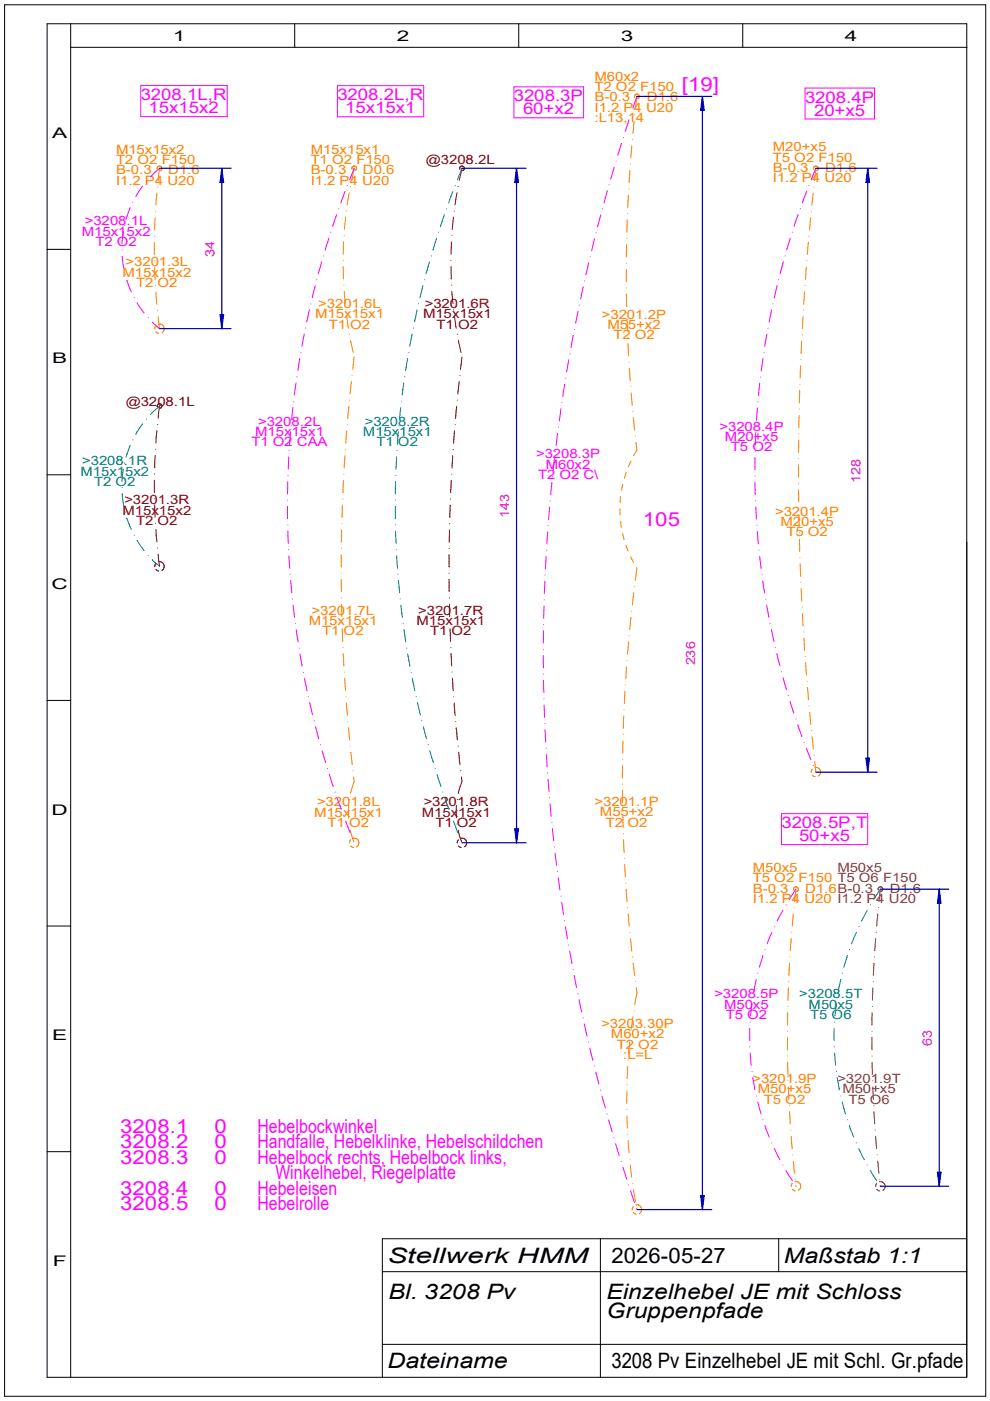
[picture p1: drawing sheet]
<svg xmlns="http://www.w3.org/2000/svg" width="210mm" height="297mm" viewBox="0 0 210 297" stroke-linecap="round" stroke-linejoin="round" font-family="sans-serif">
<g fill="none" stroke="#000" stroke-width=".21">
<path d="M1 1h208v295h-208zM10 5h195v287h-195zM15 10h190M15 5v287M62.5 5v5M110 5v5M157.5 5v5M10 52.9h5M10 100.7h5M10 148.5h5M10 196.3h5M10 244.2h5"/>
<path d="M81.1 269.6h123.9M127.3 262.6v29.4M165.1 262.6v7M205 262.6h-123.9v29.4M81.1 285h123.9"/>
</g>
<g fill="none" stroke="#f0f" stroke-width=".21">
<path d="M29.8 18.1h18.4v6.6h-18.4zM71.5 18.2h18.3v6.6h-18.3zM109 18.4h14.7v6.6h-14.7zM170.7 18.7h14.7v6.5h-14.7zM30.2 39.5l-1.4 2.2M31 38.5h.1M33.8 35.7l-1.9 1.8M73.6 39.4h.1M75.1 35.7l-1 2.4M129.1 39.2h.1M130.2 35.4l-.7 2.6M130.6 34.2h.1"/>
<path d="M131.8 30.4l-.8 2.5M132.2 29.2h.1M133.3 25.4l-.8 2.5M133.8 24.2h.1M135 20.4l-.8 2.5M171.5 39.3h.1M173 35.7l-1 2.4M25.9 53h.1M25.9 54.3l.3 2.6M26.2 49.1l-.3 2.6M26.4 47.8h.1M26.5 58.2h.1"/>
<path d="M26.9 59.4l1 2.5M27.6 44l-.9 2.5M28.2 42.8h.1M67.1 59.3h.1M68.2 55.5l-.7 2.5M68.6 54.3h.1M69.7 50.5l-.7 2.5M70.1 49.2h.1M71.4 45.5l-.9 2.5M71.8 44.3h.1M73.2 40.6l-.9 2.5M123.9 59.6h.1"/>
<path d="M124.8 55.7l-.6 2.6M125.1 54.4h.1M126.1 50.6l-.7 2.6M126.4 49.4h.1M127.4 45.6l-.7 2.5M127.7 44.3h.1M128.7 40.5h.1M128.7 40.5l-.6 2.5M165.1 59.3h.1M166.1 55.5l-.7 2.5M166.5 54.3h.1M167.6 50.5l-.8 2.5"/>
<path d="M168 49.2h.1M169.2 45.5l-.8 2.5M169.7 44.2h.1M171 40.6l-.9 2.4M28.4 63.1h.1M29.1 64.2v.1M29.1 64.3l1.5 2.1M31.4 67.4h.1M32.3 68.3l1.5 1.4M62.9 79.9h.1M63.5 76l-.3 2.6M63.8 74.7h.1"/>
<path d="M64.5 70.8l-.5 2.6M64.8 69.6h.1M65.6 65.7l-.6 2.5M65.9 64.4h.1M66.8 60.6l-.6 2.5M120.6 76.3l-.5 2.6M120.8 75h.1M121.5 71.1l-.4 2.6M121.8 69.8h.1M122.6 66l-.6 2.5M122.8 64.7h.1M123.7 60.8l-.6 2.6"/>
<path d="M161.2 80h.1M161.8 76l-.4 2.7M162 74.8h.1M162.6 70.9l-.5 2.5M162.8 69.6h.1M163.6 65.7l-.5 2.6M163.9 64.4h.1M164.8 60.6l-.6 2.6M61.3 96.9l-.2 2.6M61.3 95.5h.1M61.6 91.6l-.2 2.6M61.7 90.3h.1"/>
<path d="M62.1 86.4l-.3 2.6M62.3 85.1h.1M62.8 81.2l-.4 2.6M117.6 97.1l-.3 2.6M117.7 95.8h.1M118.2 91.9l-.3 2.6M118.4 90.6h.1M118.9 86.7l-.3 2.6M119.1 85.3v.1M119.7 81.5l-.4 2.6M119.9 80.2h.1M160.1 97v2.6"/>
<path d="M160.1 95.7h.1M160.2 91.7l-.1 2.7M160.3 90.4h.1M160.6 86.5l-.2 2.6M160.7 85.2h.1M161.1 81.2l-.3 2.7M61 107.4v2.6M61 106h.1M61 102.1v2.6M61 111.3h.1M61 100.8h.1M61 112.6l.1 2.6"/>
<path d="M61.2 116.5h.1M61.3 117.9l.1 2.6M115.8 118l-.1 2.6M115.9 116.7h.1M116.1 112.8l-.1 2.6M116.2 111.5h.1M116.5 107.5l-.2 2.7M116.6 106.2h.1M117 102.3l-.2 2.6M117.1 101h.1M160.1 102.2v2.7M160.1 100.9h.1"/>
<path d="M160.2 106.2h.1M160.2 107.5l.2 2.6M160.5 111.4h.1M160.6 112.7l.2 2.6M160.9 116.6h.1M161.1 117.9l.3 2.6M61.5 121.8h.1M61.6 123.1l.2 2.6M62 127h.1M62.1 128.3l.3 2.6M62.6 132.2h.1M62.8 133.5l.4 2.6"/>
<path d="M63.4 137.4h.1M63.6 138.7l.5 2.6M115.2 139v2.6M115.2 137.7h.1M115.2 132.4h.1M115.2 133.7v2.7M115.4 128.5l-.1 2.6M115.4 127.2h.1M115.5 123.2l-.1 2.7M115.6 121.9h.1M161.5 121.8h.1M161.7 123.1l.4 2.6"/>
<path d="M162.3 127h.1M162.6 128.3l.4 2.6M163.3 132.2h.1M163.5 133.5l.6 2.6M164.4 137.3h.1M164.7 138.6l.7 2.5M64.3 142.6h.1M64.6 143.8l.5 2.6M65.4 147.7h.1M65.7 149l.6 2.6M66.6 152.8h.1M66.9 154.1l.7 2.5"/>
<path d="M67.9 157.9h.1M68.3 159.2l.7 2.5M115.2 144.2l.1 2.7M115.2 142.9h.1M115.3 148.2h.1M115.4 149.5v2.6M115.5 153.4h.1M115.6 154.7l.1 2.7M115.8 158.7h.1M115.8 160l.2 2.6M165.7 142.4h.1M166 143.7l.8 2.5"/>
<path d="M167.1 147.4h.1M167.5 148.7l.8 2.5M168.7 152.4h.1M169.2 153.7l.8 2.5M170.5 157.4h.1M170.9 158.6l1 2.5M69.4 162.9h.1M69.8 164.2l.9 2.5M71 167.9h.1M71.5 169.2l.8 2.4M72.8 172.8h.1M73.3 174.1l.9 2.4"/>
<path d="M74.7 177.8h.1M116.1 163.9h.1M116.2 165.2l.2 2.6M116.5 169.1h.1M116.6 170.4l.3 2.7M117 174.4h.1M117.1 175.7l.3 2.6M117.6 179.6h.1M165.7 172.5h18.3v6.6h-18.3zM172.4 162.3h.1M172.9 163.5l.1 .2M117.7 180.9l.3 2.6"/>
<path d="M118.2 184.8h.1M118.4 186.1l.3 2.6M118.9 190h.1M119.1 191.3l.4 2.6M119.7 195.2h.1M119.9 196.5l.4 2.6M163.7 197.7l-1.1 2.4M164.2 196.5h.1M166 193l-1.2 2.3M166.7 191.9h.1M168.7 188.5l-1.4 2.2M120.6 200.4h.1"/>
<path d="M120.8 201.7l.4 2.6M121.5 205.5h.1M121.8 206.8l.5 2.6M122.5 210.7h.1M122.8 212l.5 2.5M123.6 215.8h.1M123.9 217.1l.6 2.6M159 218v2.6M159 216.7h.1M159.4 212.8l-.3 2.6M159.6 211.5h.1M160.4 207.6l-.5 2.6"/>
<path d="M160.7 206.3h.1M161.8 202.6l-.8 2.5M162.2 201.3h.1M124.8 220.9h.1M125.1 222.2l.6 2.5M126 226h.1M126.3 227.3l.7 2.6M127.3 231.1h.1M127.6 232.4l.8 2.5M128.7 236.2h.1M129 237.4l.8 2.6M159 222h.1"/>
<path d="M159 223.3l.3 2.6M159.4 227.2h.1M159.6 228.5l.5 2.6M160.4 232.4h.1M160.7 233.6l.7 2.6M161.8 237.4h.1M162.2 238.6l.9 2.5M130.1 241.2h.1M130.5 242.5l.8 2.5M131.7 246.3h.1M132.1 247.5l.8 2.5M133.3 251.2h.1"/>
<path d="M133.7 252.5l.8 2.5M135 256.2h.1M163.6 242.3h.1M164.2 243.5l1.2 2.4M165.9 247h.1M166.6 248.2l1.4 2.2M168.7 251.5h.1"/>
</g>
<g fill="none" stroke="#ff8000" stroke-width=".21">
<path d="M134.8 20h.1M135.2 20h.1M33.4 35.6h-.1M33.4 39.6h.1M33.4 35.9v-.4a.5 .5 0 0 1 .8-.1 .5 .5 0 0 1-.3 .8M33.8 35.7l-.3 2.6M74.3 39.5h.1M74.7 35.9a.5 .5 0 0 1 .2-.7 .5 .5 0 0 1 .7 .2 .5 .5 0 0 1-.2 .7l-.2 .1M75.1 35.7l-.6 2.6M75.3 36.2h.1M133.6 36.1l-.2 2.6M133.6 34.8h.1"/>
<path d="M133.9 30.9l-.2 2.6M134.1 29.6h.1M134.5 25.7l-.3 2.6M134.6 24.3h.1M134.6 20.6a.48 .48 0 0 1 .4-.6 .48 .48 0 0 1 .6 .4 .48 .48 0 0 1-.5 .6M135 20.4l-.3 2.7M172.5 35.9v-.2a.54 .54 0 0 1 .9-.4v.6l-.3 .3M172.5 35.9h.1M172.5 35.6h.1M172.6 39.6h.1M172.8 35.2h.1M173 35.7l-.3 2.6"/>
<path d="M32.7 51.4v2.6M32.8 50.1h.1M32.8 55.3h.1M32.8 56.6l.1 2.7M32.9 46.1l-.1 2.7M33 44.8h.1M33.3 40.9l-.2 2.6M72.8 55.2h.1M72.8 56.5v2.6M72.9 51.3l-.1 2.6M72.9 50h.1M73.3 46l-.3 2.6"/>
<path d="M73.4 44.7h.1M74 40.9l-.4 2.5M132.8 57.1v2.6M132.8 55.8h.1M132.8 51.9v2.6M132.9 50.5h.1M133 46.6l-.1 2.6M133.1 45.3h.1M133.2 41.4l-.1 2.6M133.3 40h.1M171 56.6l-.2 2.6M171.1 55.3h.1"/>
<path d="M171.4 51.3l-.2 2.7M171.5 50.1h.1M171.9 46.1l-.3 2.7M172 44.8h.1M172.4 40.9l-.3 2.6M32.8 69.7h.1M33 60.6h.1M33.1 61.9l.2 2.6M33.1 69l-.3 .7M33.1 70.4l.6 .3M33.4 65.8h.1M33.5 67.1l.3 2.6"/>
<path d="M33.7 68.7a1.01 1.01 0 0 1 1 .7 1.01 1.01 0 0 1-.4 1.2M72.9 60.5h.1M73 61.8l.2 2.6M73.3 65.7h.1M73.5 67l.4 2.6M74.1 70.9h.1M74.3 72.2l.6 2.5M74.6 79.6h.1M75.1 75.7l-.3 2.6M132.8 62.4l.1 2.6M132.8 61h.1M132.9 66.3h.1"/>
<path d="M132.9 67.6l.1 2.6M133.1 71.5h.1M133.1 72.9l.2 2.6M133.3 76.8h.1M133.4 78.1l.2 2.6M133.4 78.1h.1M169.7 77.6l-.1 2.6M169.8 76.2h.1M170 72.3l-.2 2.6M170.1 71h.1M170.3 67.1l-.2 2.6M170.3 65.7h.1"/>
<path d="M170.4 64.4v.1M170.6 61.8l-.2 2.6M170.7 60.5h.1M73.2 96.6l-.2 2.6M73.2 95.3h.1M73.5 91.4l-.2 2.6M73.6 90h.1M74 86.1l-.3 2.6M74.1 84.8h.1M74.5 80.9l-.3 2.6M133.7 82h.1M133.8 97.7l-.6 1.2"/>
<path d="M133.8 83.3l.2 2.6M134.2 87.2h.1M134.3 88.6l.2 2.6M134.7 92.5h.1M134.8 93.8l.1 .7a1.66 1.66 0 0 1-.5 2.1M169.3 98.6v2.6M169.3 97.2h.1M169.3 93.3v2.6M169.3 92h.1M169.4 88.1v2.6M169.5 86.7h.1M169.5 82.8v2.6"/>
<path d="M169.6 81.5h.1M72.3 117.6v2.6M72.4 116.3h.1M72.4 112.4v2.6M72.5 111h.1M72.6 107.1h.1M72.6 107.1l-.1 2.6M72.6 105.8h.1M72.8 101.9l-.1 2.6M72.9 100.5h.1M131.4 107.9l.1 1.3M131.6 105.3l-.1 1.3"/>
<path d="M131.6 110.5l.1 1.3M132 113.1l.3 1.3M132 102.7l-.2 1.3M132.7 115.6l.5 1.2M132.8 100.2l-.4 1.2M133.7 118.1l.6 1.1M169.3 103.8v2.6M169.3 102.5h.1M169.3 107.7h.1M169.4 109.1v2.6M169.5 113h.1M169.5 114.3v2.6"/>
<path d="M169.6 118.2h.1M169.6 119.5l.2 2.7M72.3 122.9l.1 2.6M72.3 121.5h.1M72.4 126.8h.1M72.4 128.1l.1 2.6M72.5 132h.1M72.6 133.3l.1 2.6M72.7 137.2h.1M72.8 138.6l.1 2.6M133.3 136.1h.1M133.3 136.1l-.2 2.6"/>
<path d="M133.4 134.8h.1M133.8 130.9l-.3 2.6M133.9 129.6h.1M134.4 125.6l-.3 2.7M134.5 124.4h.1M135 120.4l-.3 2.7M169.8 123.5h.1M169.8 124.8l.2 2.6M170.1 128.7h.1M170.1 130l.2 2.7M170.3 134h.1M170.4 135.3l.2 2.6"/>
<path d="M170.7 139.2h.1M73 142.5h.1M73.1 143.8l.1 2.6M73.3 147.7h.1M73.4 149.1l.3 2.6M73.7 153h.1M73.9 154.3l.2 2.6M74.3 158.2h.1M74.4 159.5l.3 2.6M132.1 157.1l-.1 2.6M132.1 155.7h.1M132.2 151.8v2.6"/>
<path d="M132.3 150.5h.1M132.5 146.6l-.1 2.6M132.6 145.2h.1M132.8 141.4l-.1 2.5M132.9 140h.1M170.8 140.5l.2 2.6M171.1 144.4h.1M171.2 145.8l.2 2.6M171.5 149.7h.1M171.7 151l.2 2.6M172 154.9h.1M172.2 156.2l.2 2.6"/>
<path d="M73.9 170.8v2.6M74 174.7h.1M74.1 169.5h.1M74.3 176l.7 2.5M74.3 178.1l-.2 .6M74.3 179.4l.6 .3M74.8 163.4h.1M74.9 177.7a.99 .99 0 0 1 1.1 .6 .99 .99 0 0 1-.4 1.2M75 164.7l.1 1-.8 2.5M132 166.2h.1M132 161h.1M132 162.3v2.6"/>
<path d="M132 167.6v2.6M132 172.8l.1 2.6M132 171.5h.1M132.2 176.7h.1M132.2 178.1l.1 2.6M172.2 163.1l-.2 .6M172.2 164.3l.6 .4M172.6 160.1h.1M172.7 161.4l.3 2.3M172.8 162.7a.98 .98 0 0 1 1.1 .6 .98 .98 0 0 1-.4 1.2M132.3 180.7h.1M132.4 182h.1"/>
<path d="M132.5 183.3l.1 2.6M132.7 187.2h.1M132.8 188.6l.2 2.6M132.8 188.6h.1M133.1 192.4h.1M133.2 193.8l.2 2.6M133.6 197.7h.1M133.7 199l.2 2.6M167.8 199l-.2 2.6M167.9 197.7h.1M168.2 193.8l-.2 2.5M168.3 188.7a.51 .51 0 0 1 .5-.7 .51 .51 0 0 1 .4 .7l-.3 .3"/>
<path d="M168.3 188.7h.1M168.3 192.4h.1M168.7 188.5l-.2 2.6M133.6 219.5h.1M134.1 202.9h.1M134.2 215.6l-.4 2.6M134.2 204.2l.4 2.6M134.4 214.3h.1M134.7 208.1h.1M134.9 209.4l.1 1-.4 2.6M167 220v2.6M167 218.7h.1"/>
<path d="M167 214.7v2.6M167 213.4h.1M167.2 209.5l-.2 2.6M167.2 208.2h.1M167.4 204.2l-.1 2.6M167.5 202.9h.1M132.9 235.2h.1M132.9 230h.1M132.9 231.3v2.6M132.9 236.6l.1 2.6M133 228.6v.1M133.1 226.1l-.1 2.5"/>
<path d="M133.2 224.7h.1M133.5 220.9l-.2 2.5M167 223.9h.1M167 225.2v2.6M167.1 229.2h.1M167.1 230.5l.2 2.6M167.3 234.4h.1M167.4 235.7l.2 2.6M167.6 239.6h.1M133.1 240.5h.1M133.2 241.8l.2 2.6M133.5 245.7h.1"/>
<path d="M133.6 247l.3 2.6M134 256.5h.1M134.2 251h.1M134.3 255.8l-.3 .7M134.3 257.1l.6 .3M134.3 252.2l.4 2.6M134.9 255.5a.99 .99 0 0 1 1.1 .6 .99 .99 0 0 1-.4 1.2M135 256.1h.1M167.8 240.9l.2 2.6M168 250.9l-.2 .6M168 252.2l.6 .3M168.1 244.9h.1"/>
<path d="M168.2 246.2l.2 2.6M168.6 250.5a1.02 1.02 0 0 1 1.1 .7 1.02 1.02 0 0 1-.4 1.2M168.6 250.1h.1M168.7 251.4v.1"/>
</g>
<g fill="none" stroke="#800000" stroke-width=".21">
<path d="M97.1 39.5h.1M97.5 35.6h.1M97.5 35.9l.1-.6a.51 .51 0 0 1 .5 0 .51 .51 0 0 1 .3 .5l-.4 .4M98 35.7l-.6 2.6M98 35.2h.1M98.4 35.6h.1M95.6 55.2h.1M95.6 56.5l.1 2.6M95.7 51.3l-.1 2.6M95.8 50h.1M96.1 46l-.2 2.6M96.3 44.7h.1"/>
<path d="M96.9 40.9l-.4 2.5M95.8 60.5h.1M95.8 61.8l.3 2.6M96.2 65.7h.1M96.4 67l.3 2.6M96.9 70.9h.1M97.2 72.2l.5 2.5M97.5 79.6h.1M98 75.7l-.4 2.6M32.9 96.6l-.1 2.6M33 95.2h.1M33.3 91.3l-.2 2.6"/>
<path d="M33.4 86.3v-.4l.3-.3h.3a.54 .54 0 0 1 .3 .5 .54 .54 0 0 1-.3 .5h-.1M33.4 90h.1M33.8 86.1l-.3 2.6M96 96.6l-.2 2.6M96.1 95.3h.1M96.4 91.4l-.2 2.6M96.5 90h.1M96.8 86.1l-.2 2.6M96.9 84.8h.1M97.4 80.9l-.3 2.6M32.7 101.8v2.6M32.8 100.5h.1"/>
<path d="M32.8 105.7h.1M32.8 107.1l.1 2.5M33 111h.1M33.1 112.3l.2 2.6M33.1 119.5l-.2 .3v.3M33.4 116.2h.1M33.5 117.5l.3 2.6M33.7 119.1a1.01 1.01 0 0 1 1 .6 1.01 1.01 0 0 1-.4 1.2M33.7 119.1h.1M95.2 116.3h.1M95.2 117.6v2.6M95.3 112.4l-.1 2.6"/>
<path d="M95.3 111h.1M95.5 107.1l-.1 2.6M95.5 107.1h.1M95.5 105.8h.1M95.7 101.9l-.2 2.6M95.8 100.5h.1M33.1 120.7l.6 .4M95.2 122.9v2.6M95.2 121.5h.1M95.2 126.8h.1M95.3 128.1v2.6M95.4 132h.1"/>
<path d="M95.4 133.3l.1 2.6M95.6 137.2h.1M95.6 138.6l.2 2.6M95.8 142.5h.1M95.9 143.8l.2 2.6M96.2 147.7h.1M96.3 149.1l.2 2.6M96.6 153h.1M96.7 154.3l.3 2.6M97.1 158.2h.1M97.2 159.5h.1M97.2 159.5l.3 2.6"/>
<path d="M96.8 170.8v2.6M96.9 174.7h.1M96.9 169.5h.1M97.2 176l.7 2.5M97.2 178.1l-.3 .6M97.2 179.4l.6 .3M97.7 163.4h.1M97.8 177.7a.99 .99 0 0 1 1.1 .6 .99 .99 0 0 1-.4 1.2M97.8 164.7l.2 1-.8 2.5"/>
</g>
<g fill="none" stroke="#008080" stroke-width=".21">
<path d="M96.5 39.4h.1M98 35.7l-1 2.4M90 59.3h.1M91.1 55.5l-.8 2.5M91.4 54.3h.1M92.6 50.5l-.8 2.5M93 49.2h.1M94.2 45.5l-.8 2.5M94.7 44.3h.1M96 40.6l-.9 2.5M85.8 79.9h.1M86.4 76l-.4 2.6"/>
<path d="M86.7 74.7h.1M87.4 70.8l-.5 2.6M87.6 69.6h.1M88.4 65.7l-.5 2.5M88.7 64.4h.1M89.7 60.6l-.7 2.5M26.2 99.5l-.3 2.6M26.4 98.2h.1M27.6 94.4l-.9 2.5M28.2 93.3h.1M30.2 89.9l-1.4 2.2M31 88.9h.1"/>
<path d="M33.8 86.1l-1.9 1.8M84.1 96.9l-.2 2.6M84.2 95.5h.1M84.5 91.6l-.3 2.6M84.6 90.3h.1M85 86.4l-.3 2.6M85.1 85.1h.1M85.6 81.2l-.3 2.6M25.9 103.4h.1M25.9 104.7l.3 2.6M26.5 108.6h.1M26.9 109.9l1 2.4"/>
<path d="M28.4 113.5h.1M29.1 114.6l1.5 2.2M31.4 117.8h.1M32.3 118.7l1.5 1.4M83.8 107.4v2.6M83.8 106h.1M83.9 102.1l-.1 2.6M83.9 112.6l.1 2.6M83.9 111.3h.1M83.9 100.8h.1M84 116.5h.1M84.1 117.9l.2 2.6"/>
<path d="M84.4 121.8h.1M84.5 123.1l.2 2.6M84.8 127h.1M85 128.3l.3 2.6M85.5 132.2h.1M85.6 133.5l.4 2.6M86.2 137.4h.1M86.4 138.7l.5 2.6M87.2 142.6h.1M87.4 143.8l.5 2.6M88.2 147.7h.1M88.6 149l.5 2.6"/>
<path d="M89.4 152.8h.1M89.7 154.1l.7 2.5M90.8 157.9h.1M91.1 159.2l.8 2.5M92.2 162.9h.1M92.7 164.2l.8 2.5M93.9 167.9h.1M94.3 169.2l.9 2.4M95.7 172.8h.1M96.1 174.1l1 2.4M97.6 177.8h.1M181.6 197.7l-1 2.4"/>
<path d="M182.1 196.5h.1M183.9 193l-1.2 2.3M184.6 191.9h.1M186.6 188.5l-1.3 2.2M176.9 218v2.6M177 216.7h.1M177.3 212.8l-.3 2.6M177.5 211.5h.1M178.3 207.6l-.6 2.6M178.6 206.3h.1M179.7 202.6l-.8 2.5M180.1 201.3h.1"/>
<path d="M176.9 222h.1M177 223.3l.2 2.6M177.3 227.2h.1M177.5 228.5l.5 2.6M178.3 232.4h.1M178.6 233.6l.6 2.6M179.7 237.4h.1M180.1 238.6l.9 2.5M181.5 242.3h.1M182.1 243.5l1.2 2.4M183.9 247h.1M184.5 248.2l1.4 2.2"/>
<path d="M186.6 251.5h.1"/>
</g>
<g fill="none" stroke="#804040" stroke-width=".21">
<path d="M185.7 199l-.2 2.6M185.8 197.7h.1M186.1 193.8l-.2 2.5M186.2 188.7a.51 .51 0 0 1 .6-.7 .51 .51 0 0 1 .2 .9l-.2 .1M186.2 192.4h.1M186.6 188.5l-.2 2.6M184.9 220v2.6M184.9 218.7h.1M184.9 214.7v2.6M185 213.4h.1M185 209.5v2.6M185.1 208.2h.1"/>
<path d="M185.3 204.2l-.1 2.6M185.4 202.9h.1M184.9 223.9h.1M184.9 225.2l.1 2.6M185 229.2h.1M185 230.5l.2 2.6M185.3 234.4h.1M185.3 235.7l.2 2.6M185.5 239.6h.1M185.6 240.9l.2 2.6M185.9 250.9l-.2 .6M185.9 252.2l.6 .3"/>
<path d="M186 244.9h.1M186.1 246.2l.3 2.6M186.5 250.5a1.02 1.02 0 0 1 1.1 .7 1.02 1.02 0 0 1-.4 1.2M186.5 250.1h.1M186.6 251.4v.1"/>
</g>
<path d="M33.8 35.7h15.2M47 35.7v34M33.8 69.7h15.2" fill="none" stroke="#0000b4" stroke-width=".25"/>
<path d="M47 35.7l.4 3h-.7z" fill="#0000b4"/>
<path d="M47 35.7l.4 3h-.7z" fill="none" stroke="#0000b4" stroke-width=".25"/>
<path d="M46.7 66.7h.7l-.4 3z" fill="#0000b4"/>
<path d="M46.7 66.7h.7l-.4 3z" fill="none" stroke="#0000b4" stroke-width=".25"/>
<g fill="#fff">
<path d="M43 50.9h3v3.5z"/>
<path d="M43 50.9l3 3.5h-3z"/>
</g>
<path d="M98 35.7h13.5M109.5 35.7v143M98 178.7h13.5" fill="none" stroke="#0000b4" stroke-width=".25"/>
<path d="M109.5 35.7l.4 3h-.8z" fill="#0000b4"/>
<path d="M109.5 35.7l.4 3h-.8z" fill="none" stroke="#0000b4" stroke-width=".25"/>
<path d="M109.1 175.7h.8l-.4 3z" fill="#0000b4"/>
<path d="M109.1 175.7h.8l-.4 3z" fill="none" stroke="#0000b4" stroke-width=".25"/>
<g fill="#fff">
<path d="M105.5 104.6h3v5.3z"/>
<path d="M105.5 104.6l3 5.3h-3z"/>
</g>
<path d="M173 35.7h13M184 35.7v128M173 163.7h13" fill="none" stroke="#0000b4" stroke-width=".25"/>
<path d="M184 35.7l.4 3h-.8z" fill="#0000b4"/>
<path d="M184 35.7l.4 3h-.8z" fill="none" stroke="#0000b4" stroke-width=".25"/>
<path d="M183.6 160.7h.8l-.4 3z" fill="#0000b4"/>
<path d="M183.6 160.7h.8l-.4 3z" fill="none" stroke="#0000b4" stroke-width=".25"/>
<g fill="#fff">
<path d="M179.9 97.1h3.1v5.3z"/>
<path d="M179.9 97.1l3.1 5.3h-3.1z"/>
</g>
<path d="M186.6 188.5h14.5M199.1 188.5v63M186.6 251.5h14.5" fill="none" stroke="#0000b4" stroke-width=".25"/>
<path d="M199.1 188.5l.4 3h-.7z" fill="#0000b4"/>
<path d="M199.1 188.5l.4 3h-.7z" fill="none" stroke="#0000b4" stroke-width=".25"/>
<path d="M198.8 248.5h.7l-.4 3z" fill="#0000b4"/>
<path d="M198.8 248.5h.7l-.4 3z" fill="none" stroke="#0000b4" stroke-width=".25"/>
<g fill="#fff">
<path d="M195.1 218.3h3v3.5z"/>
<path d="M195.1 218.3l3 3.5h-3z"/>
</g>
<path d="M135 20.4h15.9M148.9 20.4v236.1M135 256.5h15.9" fill="none" stroke="#0000b4" stroke-width=".25"/>
<path d="M148.9 20.4l.4 3h-.8z" fill="#0000b4"/>
<path d="M148.9 20.4l.4 3h-.8z" fill="none" stroke="#0000b4" stroke-width=".25"/>
<path d="M148.5 253.5h.8l-.4 3z" fill="#0000b4"/>
<path d="M148.5 253.5h.8l-.4 3z" fill="none" stroke="#0000b4" stroke-width=".25"/>
<g fill="#fff">
<path d="M144.9 135.8h3.1v5.3z"/>
<path d="M144.9 135.8l3.1 5.3h-3.1z"/>
</g>
<g font-size="4.5">
<text x="82.2" y="267.9">Stellwerk HMM</text>
<text x="129.7" y="267.7">2026-05-27</text>
<text x="166.2" y="267.9">Maßstab 1:1</text>
<text x="82.4" y="275.4">Bl. 3208 Pv</text>
<text x="128.6" y="275.4">Einzelhebel JE mit Schloss</text>
<text x="128.6" y="279.4">Gruppenpfade</text>
<text x="82.2" y="290.1">Dateiname</text>
<text x="129.7" y="290.1">3208 Pv Einzelhebel JE mit Schl. Gr.pfade</text>
</g>
<g font-size="4.1" fill="#f0f">
<text x="144.6" y="19.4">[19]</text>
<text x="136.3" y="111.5">105</text>
<text x="25.5" y="240.2">3208.1</text>
<text x="25.5" y="243.5">3208.2</text>
<text x="45.5" y="240.2">0</text>
<text x="45.5" y="243.5">0</text>
<text x="54.6" y="240.2">Hebelbockwinkel</text>
<text x="54.6" y="243.5">Handfalle, Hebelklinke, Hebelschildchen</text>
<text x="25.5" y="246.7">3208.3</text>
<text x="45.5" y="246.7">0</text>
<text x="54.6" y="246.7">Hebelbock rechts, Hebelbock links,</text>
<text x="58.4" y="250">Winkelhebel, Riegelplatte</text>
<text x="25.5" y="253.3">3208.4</text>
<text x="25.5" y="256.6">3208.5</text>
<text x="45.5" y="253.3">0</text>
<text x="45.5" y="256.6">0</text>
<text x="54.6" y="253.3">Hebeleisen</text>
<text x="54.6" y="256.6">Hebelrolle</text>
</g>
<g font-size="3.4" fill="#f0f">
<text x="29.8" y="21.3">3208.1L,R</text>
<text x="71.5" y="21.3">3208.2L,R</text>
<text x="109" y="21.5">3208.3P</text>
<text x="170.7" y="21.8">3208.4P</text>
<text x="31.5" y="24">15x15x2</text>
<text x="73.2" y="24">15x15x1</text>
<text x="110.9" y="24.3">60+x2</text>
<text x="172.6" y="24.5">20+x5</text>
<text x="165.7" y="175.6">3208.5P,T</text>
<text x="169.4" y="178.3">50+x5</text>
</g>
<g font-size="3.1">
<text x="36.6" y="8.6">1</text>
<text x="84.1" y="8.6">2</text>
<text x="131.6" y="8.6">3</text>
<text x="179.1" y="8.6">4</text>
<text x="11" y="29.2">A</text>
<text x="11" y="77">B</text>
<text x="10.9" y="124.9">C</text>
<text x="10.9" y="172.7">D</text>
<text x="11" y="220.6">E</text>
<text x="11.2" y="268.4">F</text>
</g>
<g font-size="2.7" fill="#ff8000">
<text x="126.1" y="17.1">M60x2</text>
<text x="126.1" y="19.3">T2 O2 F150</text>
<text x="126.1" y="21.5">B-0.3</text>
<text x="126.1" y="23.7">I1.2 P4 U20</text>
<text x="137.2" y="21.5">D1.6</text>
<text x="126.1" y="25.9">:L13,14</text>
<text x="24.6" y="32.6">M15x15x2</text>
<text x="24.6" y="34.8">T2 O2 F150</text>
<text x="65.9" y="32.6">M15x15x1</text>
<text x="65.9" y="34.8">T1 O2 F150</text>
<text x="163.9" y="32">M20+x5</text>
<text x="163.9" y="34.2">T5 O2 F150</text>
<text x="24.6" y="37">B-0.3</text>
<text x="24.6" y="39.2">I1.2 P4 U20</text>
<text x="35.7" y="37">D1.6</text>
<text x="65.9" y="37">B-0.3</text>
<text x="65.9" y="39.2">I1.2 P4 U20</text>
<text x="77" y="37">D0.6</text>
<text x="163.9" y="36.4">B-0.3</text>
<text x="163.9" y="38.6">I1.2 P4 U20</text>
<text x="175" y="36.4">D1.6</text>
<text x="26" y="58.7">M15x15x2</text>
<text x="26.6" y="56.5">&gt;3201.3L</text>
<text x="28.9" y="60.9">T2 O2</text>
<text x="67.5" y="65.3">&gt;3201.6L</text>
<text x="66.8" y="67.5">M15x15x1</text>
<text x="69.7" y="69.7">T1 O2</text>
<text x="127.6" y="67.6">&gt;3201.2P</text>
<text x="128.8" y="69.8">M55+x2</text>
<text x="130" y="72">T2 O2</text>
<text x="164.3" y="109.3">&gt;3201.4P</text>
<text x="165.5" y="111.5">M20+x5</text>
<text x="166.8" y="113.7">T5 O2</text>
<text x="66.1" y="130.3">&gt;3201.7L</text>
<text x="65.4" y="132.5">M15x15x1</text>
<text x="68.3" y="134.7">T1 O2</text>
<text x="66.6" y="173.2">M15x15x1</text>
<text x="67.2" y="171">&gt;3201.8L</text>
<text x="126.1" y="170.9">&gt;3201.1P</text>
<text x="127.2" y="173.1">M55+x2</text>
<text x="69.5" y="175.4">T1 O2</text>
<text x="128.5" y="175.3">T2 O2</text>
<text x="159.6" y="184.9">M50x5</text>
<text x="159.6" y="187.1">T5 O2 F150 T5 O6 F150</text>
<text x="159.6" y="189.3">B-0.3</text>
<text x="159.6" y="191.5">I1.2 P4 U20 I1.2 P4 U20</text>
<text x="170.7" y="189.3">D1.6B-0.3</text>
<text x="127.5" y="218">&gt;3203.30P</text>
<text x="129.5" y="220.2">M60+x2</text>
<text x="130.8" y="222.4">T2 O2</text>
<text x="132.1" y="224.6">:L=L</text>
<text x="159.6" y="229.6">&gt;3201.9P</text>
<text x="160.7" y="231.8">M50+x5</text>
<text x="162" y="234">T5 O2</text>
</g>
<g font-size="2.7" fill="#800000">
<text x="90.3" y="34.8">@3208.2L</text>
<text x="90.1" y="65.3">&gt;3201.6R</text>
<text x="89.7" y="67.5">M15x15x1</text>
<text x="92.6" y="69.7">T1 O2</text>
<text x="26.7" y="86">@3208.1L</text>
<text x="26.4" y="106.9">&gt;3201.3R</text>
<text x="26" y="109.1">M15x15x2</text>
<text x="28.9" y="111.3">T2 O2</text>
<text x="88.7" y="130.3">&gt;3201.7R</text>
<text x="88.3" y="132.5">M15x15x1</text>
<text x="91.2" y="134.7">T1 O2</text>
<text x="89.5" y="173.2">M15x15x1</text>
<text x="89.8" y="171">&gt;3201.8R</text>
<text x="92.3" y="175.4">T1 O2</text>
</g>
<g font-size="2.7" fill="#f0f">
<text x="18" y="47.8">&gt;3208.1L</text>
<text x="17.4" y="50">M15x15x2</text>
<text x="20.2" y="52.2">T2 O2</text>
<text x="53.3" y="94.7">T1 O2 CAA</text>
<text x="54.1" y="92.5">M15x15x1</text>
<text x="54.7" y="90.3">&gt;3208.2L</text>
<text x="152.6" y="91.3">&gt;3208.4P</text>
<text x="153.7" y="93.5">M20+x5</text>
<text x="155" y="95.7">T5 O2</text>
<text x="113.7" y="97.2">&gt;3208.3P</text>
<text x="114.1" y="101.6">T2 O2 C\</text>
<text x="115.7" y="99.4">M60x2</text>
<text x="151.5" y="211.6">&gt;3208.5P</text>
<text x="153.5" y="213.8">M50x5</text>
<text x="153.9" y="216">T5 O2</text>
</g>
<g font-size="2.7" fill="#b400b4">
<text x="45.5" y="54.4" transform="rotate(-90 45.5 54.4)">34</text>
<text x="182.4" y="102.4" transform="rotate(-90 182.4 102.4)">128</text>
<text x="108" y="109.9" transform="rotate(-90 108 109.9)">143</text>
<text x="147.4" y="141.1" transform="rotate(-90 147.4 141.1)">236</text>
<text x="197.6" y="221.8" transform="rotate(-90 197.6 221.8)">63</text>
</g>
<g font-size="2.7" fill="#008080">
<text x="77" y="92.5">M15x15x1</text>
<text x="77.3" y="90.3">&gt;3208.2R</text>
<text x="79.8" y="94.7">T1 O2</text>
<text x="17.1" y="100.9">M15x15x2</text>
<text x="17.4" y="98.7">&gt;3208.1R</text>
<text x="19.9" y="103.1">T2 O2</text>
<text x="169.5" y="211.6">&gt;3208.5T</text>
<text x="171.5" y="213.8">M50x5</text>
<text x="171.8" y="216">T5 O6</text>
</g>
<g font-size="2.7" fill="#804040">
<text x="177.5" y="184.9">M50x5</text>
<text x="188.6" y="189.3">D1.6</text>
<text x="177.5" y="229.6">&gt;3201.9T</text>
<text x="178.6" y="231.8">M50+x5</text>
<text x="179.9" y="234">T5 O6</text>
</g>
</svg>
